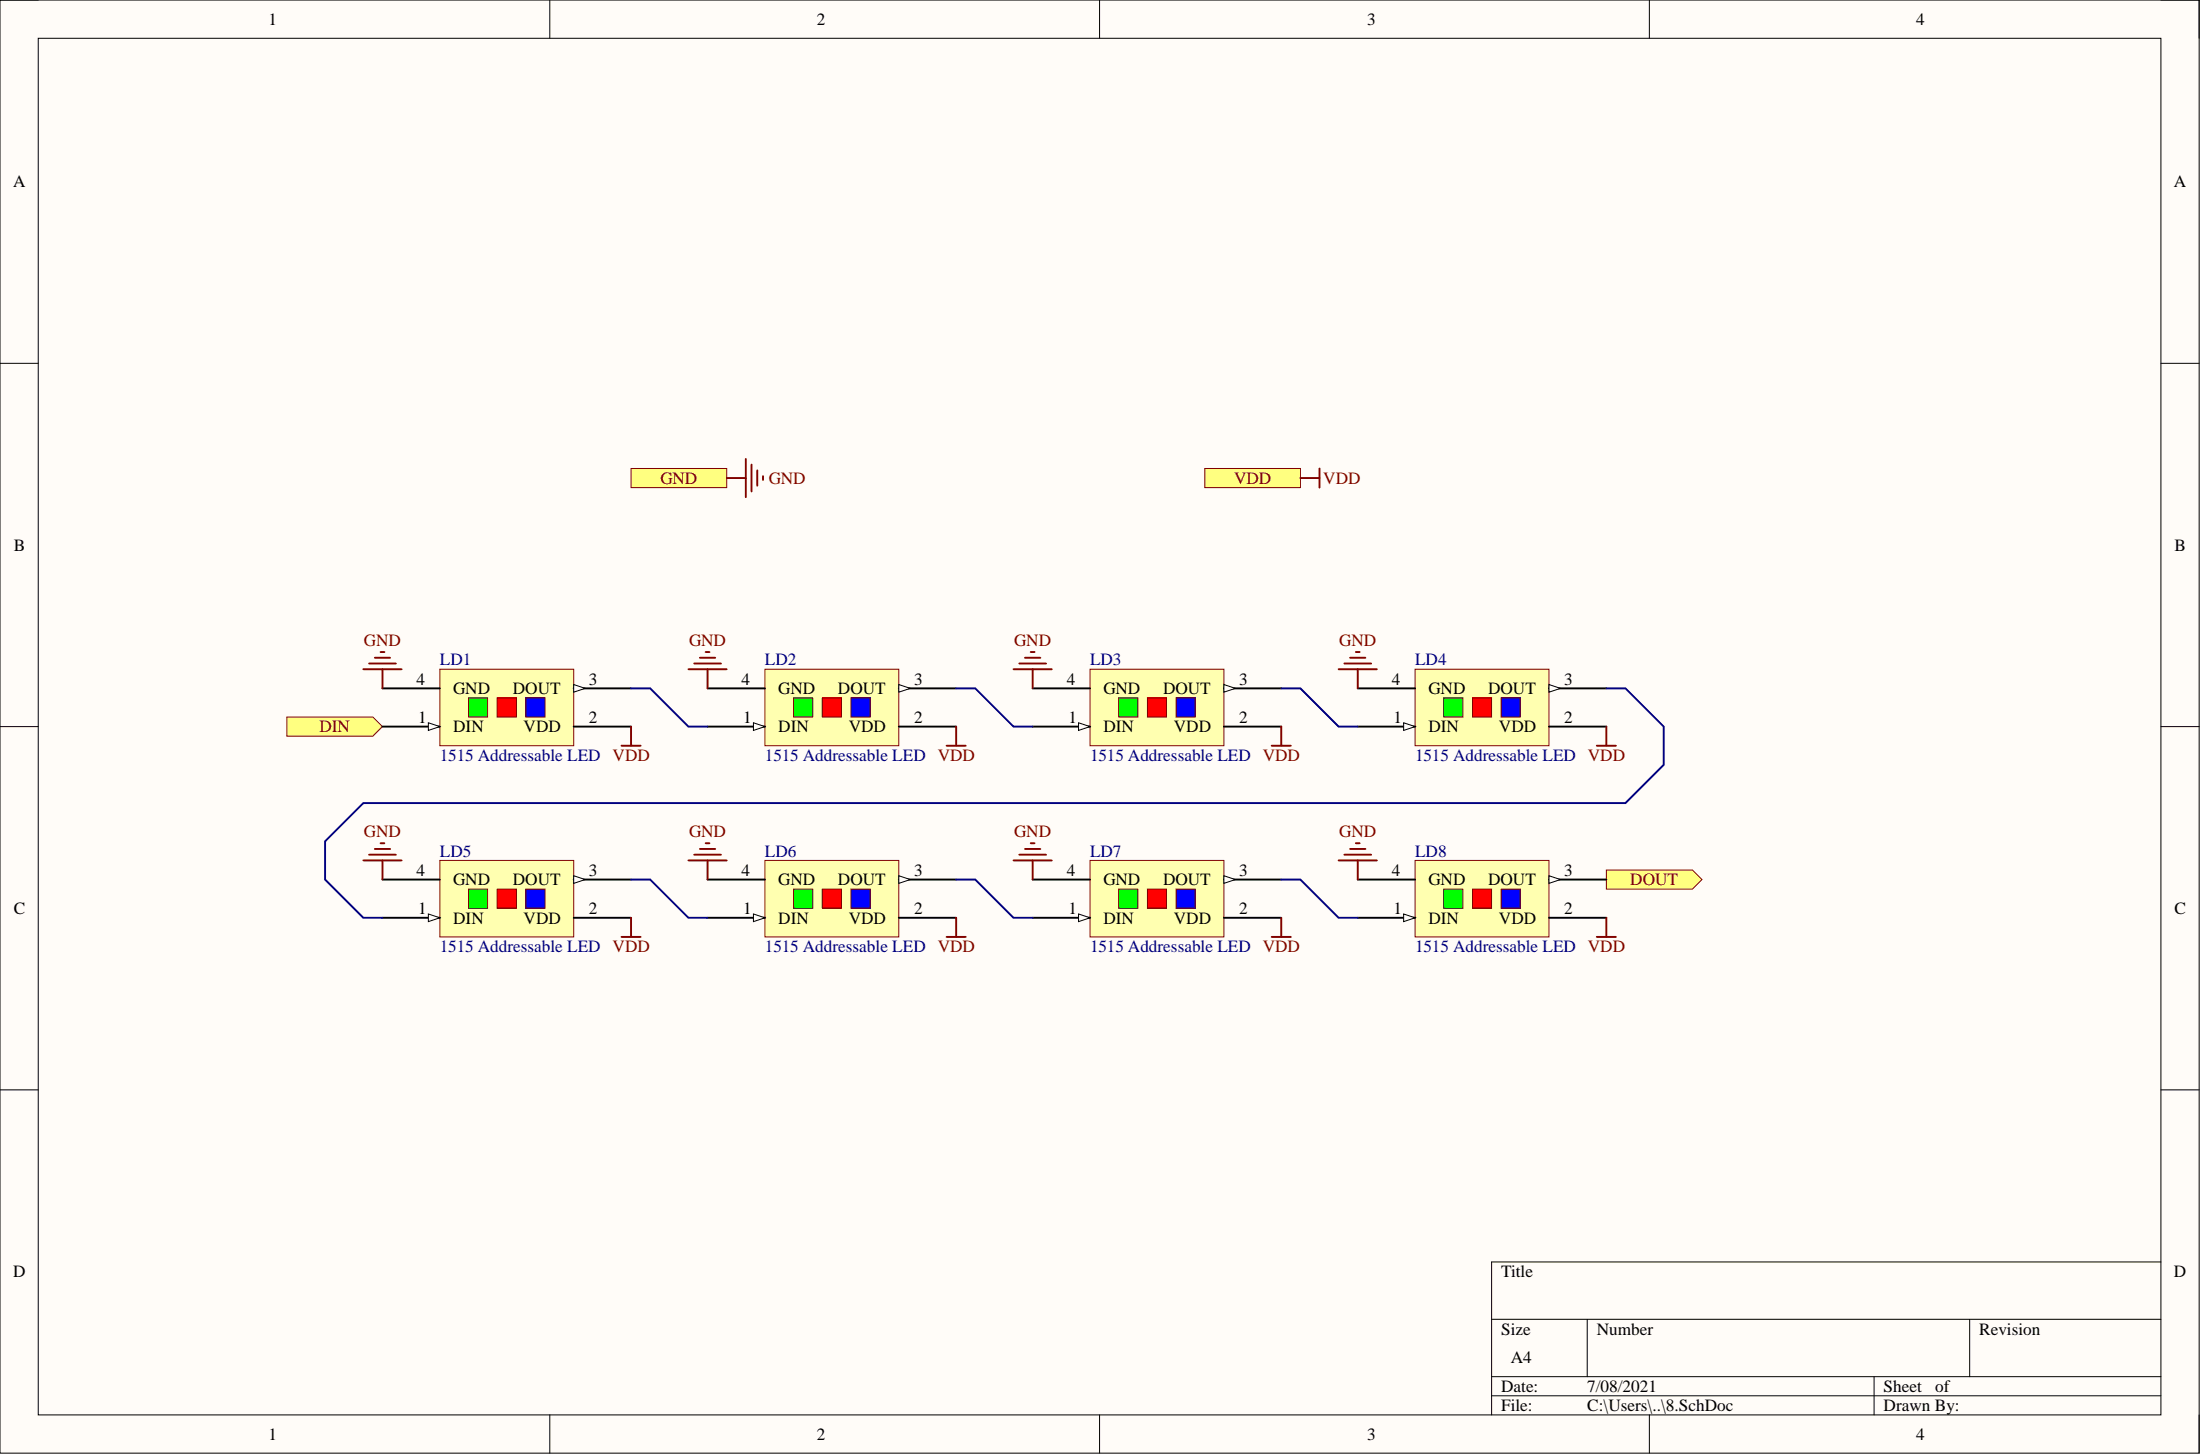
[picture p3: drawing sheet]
<svg xmlns="http://www.w3.org/2000/svg" width="292mm" height="193mm" viewBox="0 0 292 193" stroke-linecap="round" stroke-linejoin="round" font-family="sans-serif">
<path d="M0 0h292v192.9h-292z" fill-rule="evenodd" fill="#fffcf8"/>
<path d="M0 0h292v192.9h-292z" fill="none" stroke="#000" stroke-width=".13"/>
<path d="M5.1 5.1h281.8v182.7h-281.8z" fill-rule="evenodd" fill="#fffcf8"/>
<g fill="none" stroke="#000" stroke-width=".13">
<path d="M0 0h5.1M5.1 5.1h281.8v182.7h-281.8zM73 0v5.1M146 0v5.1M219 0v5.1M286.9 0h5.1v5.1M0 48.2h5.1M286.9 48.2h5.1M0 96.4h5.1M286.9 96.4h5.1M0 144.6h5.1M286.9 144.6h5.1"/>
<path d="M198 175.1h88.9M210.7 175.1v7.6M261.5 175.1v7.6M286.9 167.5h-88.9v20.3M73 187.8v5.1M146 187.8v5.1M198 182.7h88.9M198 185.2h88.9M219 187.8v5.1M248.8 182.7v5.1M292 187.8v5.1"/>
</g>
<path d="M38.1 95.2h11.4l1.3 1.2-1.3 1.3h-11.4z" fill-rule="evenodd" fill="#ffff80"/>
<path d="M38.1 95.2h11.4l1.3 1.2-1.3 1.3h-11.4z" fill="none" stroke="#800000" stroke-width=".13"/>
<path d="M160 62.2h12.7v2.5h-12.7z" fill-rule="evenodd" fill="#ffff80"/>
<path d="M160 62.2h12.7v2.5h-12.7z" fill="none" stroke="#800000" stroke-width=".13"/>
<path d="M213.3 115.5h11.4l1.3 1.2-1.3 1.3h-11.4z" fill-rule="evenodd" fill="#ffff80"/>
<path d="M213.3 115.5h11.4l1.3 1.2-1.3 1.3h-11.4z" fill="none" stroke="#800000" stroke-width=".13"/>
<path d="M83.8 62.2h12.7v2.5h-12.7z" fill-rule="evenodd" fill="#ffff80"/>
<path d="M83.8 62.2h12.7v2.5h-12.7z" fill="none" stroke="#800000" stroke-width=".13"/>
<path d="M58.4 88.8h17.8v10.2h-17.8z" fill-rule="evenodd" fill="#ffffb0"/>
<path d="M58.4 88.8h17.8v10.2h-17.8z" fill="none" stroke="#800000" stroke-width=".13"/>
<path d="M50.8 96.4h7.6" fill="none" stroke="#000" stroke-width=".25"/>
<path d="M56.9 95.9l1.5 .5-1.5 .5z" fill="#f8fcff"/>
<path d="M56.9 95.9l1.5 .5-1.5 .5z" fill="none" stroke="#000" stroke-width=".13"/>
<path d="M76.2 96.4h7.6M76.2 91.4h7.6" fill="none" stroke="#000" stroke-width=".25"/>
<path d="M76.2 90.8l1.5 .6-1.5 .5z" fill="#f8fcff"/>
<path d="M76.2 90.8l1.5 .6-1.5 .5z" fill="none" stroke="#000" stroke-width=".13"/>
<path d="M50.8 91.4h7.6" fill="none" stroke="#000" stroke-width=".25"/>
<path d="M62.2 92.6h2.5v2.6h-2.5z" fill-rule="evenodd" fill="#0f0"/>
<path d="M62.2 92.6h2.5v2.6h-2.5z" fill="none" stroke="#800000" stroke-width=".13"/>
<path d="M66 92.6h2.6v2.6h-2.6z" fill-rule="evenodd" fill="#f00"/>
<path d="M66 92.6h2.6v2.6h-2.6z" fill="none" stroke="#800000" stroke-width=".13"/>
<path d="M69.8 92.6h2.6v2.6h-2.6z" fill-rule="evenodd" fill="#00f"/>
<path d="M69.8 92.6h2.6v2.6h-2.6z" fill="none" stroke="#800000" stroke-width=".13"/>
<path d="M101.6 88.8h17.7v10.2h-17.7z" fill-rule="evenodd" fill="#ffffb0"/>
<path d="M101.6 88.8h17.7v10.2h-17.7z" fill="none" stroke="#800000" stroke-width=".13"/>
<path d="M93.9 96.4h7.7" fill="none" stroke="#000" stroke-width=".25"/>
<path d="M100 95.9l1.6 .5-1.6 .5z" fill="#f8fcff"/>
<path d="M100 95.9l1.6 .5-1.6 .5z" fill="none" stroke="#000" stroke-width=".13"/>
<path d="M119.3 96.4h7.7M119.3 91.4h7.7" fill="none" stroke="#000" stroke-width=".25"/>
<path d="M119.3 90.8l1.6 .6-1.6 .5z" fill="#f8fcff"/>
<path d="M119.3 90.8l1.6 .6-1.6 .5z" fill="none" stroke="#000" stroke-width=".13"/>
<path d="M93.9 91.4h7.7" fill="none" stroke="#000" stroke-width=".25"/>
<path d="M105.4 92.6h2.5v2.6h-2.5z" fill-rule="evenodd" fill="#0f0"/>
<path d="M105.4 92.6h2.5v2.6h-2.5z" fill="none" stroke="#800000" stroke-width=".13"/>
<path d="M109.2 92.6h2.5v2.6h-2.5z" fill-rule="evenodd" fill="#f00"/>
<path d="M109.2 92.6h2.5v2.6h-2.5z" fill="none" stroke="#800000" stroke-width=".13"/>
<path d="M113 92.6h2.5v2.6h-2.5z" fill-rule="evenodd" fill="#00f"/>
<path d="M113 92.6h2.5v2.6h-2.5z" fill="none" stroke="#800000" stroke-width=".13"/>
<path d="M144.7 88.8h17.8v10.2h-17.8z" fill-rule="evenodd" fill="#ffffb0"/>
<path d="M144.7 88.8h17.8v10.2h-17.8z" fill="none" stroke="#800000" stroke-width=".13"/>
<path d="M137.1 96.4h7.6" fill="none" stroke="#000" stroke-width=".25"/>
<path d="M143.2 95.9l1.5 .5-1.5 .5z" fill="#f8fcff"/>
<path d="M143.2 95.9l1.5 .5-1.5 .5z" fill="none" stroke="#000" stroke-width=".13"/>
<path d="M162.5 96.4h7.6M162.5 91.4h7.6" fill="none" stroke="#000" stroke-width=".25"/>
<path d="M162.5 90.8l1.5 .6-1.5 .5z" fill="#f8fcff"/>
<path d="M162.5 90.8l1.5 .6-1.5 .5z" fill="none" stroke="#000" stroke-width=".13"/>
<path d="M137.1 91.4h7.6" fill="none" stroke="#000" stroke-width=".25"/>
<path d="M148.5 92.6h2.6v2.6h-2.6z" fill-rule="evenodd" fill="#0f0"/>
<path d="M148.5 92.6h2.6v2.6h-2.6z" fill="none" stroke="#800000" stroke-width=".13"/>
<path d="M152.3 92.6h2.6v2.6h-2.6z" fill-rule="evenodd" fill="#f00"/>
<path d="M152.3 92.6h2.6v2.6h-2.6z" fill="none" stroke="#800000" stroke-width=".13"/>
<path d="M156.2 92.6h2.5v2.6h-2.5z" fill-rule="evenodd" fill="#00f"/>
<path d="M156.2 92.6h2.5v2.6h-2.5z" fill="none" stroke="#800000" stroke-width=".13"/>
<path d="M187.9 88.8h17.8v10.2h-17.8z" fill-rule="evenodd" fill="#ffffb0"/>
<path d="M187.9 88.8h17.8v10.2h-17.8z" fill="none" stroke="#800000" stroke-width=".13"/>
<path d="M180.3 96.4h7.6" fill="none" stroke="#000" stroke-width=".25"/>
<path d="M186.4 95.9l1.5 .5-1.5 .5z" fill="#f8fcff"/>
<path d="M186.4 95.9l1.5 .5-1.5 .5z" fill="none" stroke="#000" stroke-width=".13"/>
<path d="M205.7 96.4h7.6M205.7 91.4h7.6" fill="none" stroke="#000" stroke-width=".25"/>
<path d="M205.7 90.8l1.5 .6-1.5 .5z" fill="#f8fcff"/>
<path d="M205.7 90.8l1.5 .6-1.5 .5z" fill="none" stroke="#000" stroke-width=".13"/>
<path d="M180.3 91.4h7.6" fill="none" stroke="#000" stroke-width=".25"/>
<path d="M191.7 92.6h2.5v2.6h-2.5z" fill-rule="evenodd" fill="#0f0"/>
<path d="M191.7 92.6h2.5v2.6h-2.5z" fill="none" stroke="#800000" stroke-width=".13"/>
<path d="M195.5 92.6h2.5v2.6h-2.5z" fill-rule="evenodd" fill="#f00"/>
<path d="M195.5 92.6h2.5v2.6h-2.5z" fill="none" stroke="#800000" stroke-width=".13"/>
<path d="M199.3 92.6h2.6v2.6h-2.6z" fill-rule="evenodd" fill="#00f"/>
<path d="M199.3 92.6h2.6v2.6h-2.6z" fill="none" stroke="#800000" stroke-width=".13"/>
<path d="M58.4 114.2h17.8v10.1h-17.8z" fill-rule="evenodd" fill="#ffffb0"/>
<path d="M58.4 114.2h17.8v10.1h-17.8z" fill="none" stroke="#800000" stroke-width=".13"/>
<path d="M50.8 121.8h7.6" fill="none" stroke="#000" stroke-width=".25"/>
<path d="M56.9 121.3l1.5 .5-1.5 .5z" fill="#f8fcff"/>
<path d="M56.9 121.3l1.5 .5-1.5 .5z" fill="none" stroke="#000" stroke-width=".13"/>
<path d="M76.2 116.7h7.6M76.2 121.8h7.6" fill="none" stroke="#000" stroke-width=".25"/>
<path d="M76.2 116.2l1.5 .5-1.5 .5z" fill="#f8fcff"/>
<path d="M76.2 116.2l1.5 .5-1.5 .5z" fill="none" stroke="#000" stroke-width=".13"/>
<path d="M50.8 116.7h7.6" fill="none" stroke="#000" stroke-width=".25"/>
<path d="M62.2 118h2.5v2.5h-2.5z" fill-rule="evenodd" fill="#0f0"/>
<path d="M62.2 118h2.5v2.5h-2.5z" fill="none" stroke="#800000" stroke-width=".13"/>
<path d="M66 118h2.6v2.5h-2.6z" fill-rule="evenodd" fill="#f00"/>
<path d="M66 118h2.6v2.5h-2.6z" fill="none" stroke="#800000" stroke-width=".13"/>
<path d="M69.8 118h2.6v2.5h-2.6z" fill-rule="evenodd" fill="#00f"/>
<path d="M69.8 118h2.6v2.5h-2.6z" fill="none" stroke="#800000" stroke-width=".13"/>
<path d="M101.6 114.2h17.7v10.1h-17.7z" fill-rule="evenodd" fill="#ffffb0"/>
<path d="M101.6 114.2h17.7v10.1h-17.7z" fill="none" stroke="#800000" stroke-width=".13"/>
<path d="M93.9 121.8h7.7" fill="none" stroke="#000" stroke-width=".25"/>
<path d="M100 121.3l1.6 .5-1.6 .5z" fill="#f8fcff"/>
<path d="M100 121.3l1.6 .5-1.6 .5z" fill="none" stroke="#000" stroke-width=".13"/>
<path d="M119.3 116.7h7.7M119.3 121.8h7.7" fill="none" stroke="#000" stroke-width=".25"/>
<path d="M119.3 116.2l1.6 .5-1.6 .5z" fill="#f8fcff"/>
<path d="M119.3 116.2l1.6 .5-1.6 .5z" fill="none" stroke="#000" stroke-width=".13"/>
<path d="M93.9 116.7h7.7" fill="none" stroke="#000" stroke-width=".25"/>
<path d="M105.4 118h2.5v2.5h-2.5z" fill-rule="evenodd" fill="#0f0"/>
<path d="M105.4 118h2.5v2.5h-2.5z" fill="none" stroke="#800000" stroke-width=".13"/>
<path d="M109.2 118h2.5v2.5h-2.5z" fill-rule="evenodd" fill="#f00"/>
<path d="M109.2 118h2.5v2.5h-2.5z" fill="none" stroke="#800000" stroke-width=".13"/>
<path d="M113 118h2.5v2.5h-2.5z" fill-rule="evenodd" fill="#00f"/>
<path d="M113 118h2.5v2.5h-2.5z" fill="none" stroke="#800000" stroke-width=".13"/>
<path d="M144.7 114.2h17.8v10.1h-17.8z" fill-rule="evenodd" fill="#ffffb0"/>
<path d="M144.7 114.2h17.8v10.1h-17.8z" fill="none" stroke="#800000" stroke-width=".13"/>
<path d="M137.1 121.8h7.6" fill="none" stroke="#000" stroke-width=".25"/>
<path d="M143.2 121.3l1.5 .5-1.5 .5z" fill="#f8fcff"/>
<path d="M143.2 121.3l1.5 .5-1.5 .5z" fill="none" stroke="#000" stroke-width=".13"/>
<path d="M162.5 116.7h7.6M162.5 121.8h7.6" fill="none" stroke="#000" stroke-width=".25"/>
<path d="M162.5 116.2l1.5 .5-1.5 .5z" fill="#f8fcff"/>
<path d="M162.5 116.2l1.5 .5-1.5 .5z" fill="none" stroke="#000" stroke-width=".13"/>
<path d="M137.1 116.7h7.6" fill="none" stroke="#000" stroke-width=".25"/>
<path d="M148.5 118h2.6v2.5h-2.6z" fill-rule="evenodd" fill="#0f0"/>
<path d="M148.5 118h2.6v2.5h-2.6z" fill="none" stroke="#800000" stroke-width=".13"/>
<path d="M152.3 118h2.6v2.5h-2.6z" fill-rule="evenodd" fill="#f00"/>
<path d="M152.3 118h2.6v2.5h-2.6z" fill="none" stroke="#800000" stroke-width=".13"/>
<path d="M156.2 118h2.5v2.5h-2.5z" fill-rule="evenodd" fill="#00f"/>
<path d="M156.2 118h2.5v2.5h-2.5z" fill="none" stroke="#800000" stroke-width=".13"/>
<path d="M187.9 114.2h17.8v10.1h-17.8z" fill-rule="evenodd" fill="#ffffb0"/>
<path d="M187.9 114.2h17.8v10.1h-17.8z" fill="none" stroke="#800000" stroke-width=".13"/>
<path d="M180.3 121.8h7.6" fill="none" stroke="#000" stroke-width=".25"/>
<path d="M186.4 121.3l1.5 .5-1.5 .5z" fill="#f8fcff"/>
<path d="M186.4 121.3l1.5 .5-1.5 .5z" fill="none" stroke="#000" stroke-width=".13"/>
<path d="M205.7 116.7h7.6M205.7 121.8h7.6" fill="none" stroke="#000" stroke-width=".25"/>
<path d="M205.7 116.2l1.5 .5-1.5 .5z" fill="#f8fcff"/>
<path d="M205.7 116.2l1.5 .5-1.5 .5z" fill="none" stroke="#000" stroke-width=".13"/>
<path d="M180.3 116.7h7.6" fill="none" stroke="#000" stroke-width=".25"/>
<path d="M191.7 118h2.5v2.5h-2.5z" fill-rule="evenodd" fill="#0f0"/>
<path d="M191.7 118h2.5v2.5h-2.5z" fill="none" stroke="#800000" stroke-width=".13"/>
<path d="M195.5 118h2.5v2.5h-2.5z" fill-rule="evenodd" fill="#f00"/>
<path d="M195.5 118h2.5v2.5h-2.5z" fill="none" stroke="#800000" stroke-width=".13"/>
<path d="M199.3 118h2.6v2.5h-2.6z" fill-rule="evenodd" fill="#00f"/>
<path d="M199.3 118h2.6v2.5h-2.6z" fill="none" stroke="#800000" stroke-width=".13"/>
<path d="M83.8 91.4h2.5l5.1 5h2.5M127 91.4h2.5l5.1 5h2.5M170.1 91.4h2.6l5 5h2.6M213.3 91.4h2.5l5.1 5v5.1l-5.1 5.1h-167.6l-5 5.1v5l5 5.1h2.6M83.8 116.7h2.5l5.1 5.1h2.5M127 116.7h2.5l5.1 5.1h2.5M170.1 116.7h2.6l5 5.1h2.6" fill="none" stroke="#000080" stroke-width=".25"/>
<g fill="none" stroke="#800000" stroke-width=".25">
<path d="M96.5 63.4h2.5M99 60.9v5.1M99.8 61.7v3.5M100.5 62.4v2.1M101.3 63.2v.5M172.7 63.4h2.5M175.2 62.2v2.5M48.2 88.8h5.1M49 88.1h3.6M49.8 87.3h2M50.5 86.5h.5M50.8 88.8v2.6"/>
<path d="M82.5 99h2.6M83.8 96.4v2.6M91.4 88.8h5.1M92.2 88.1h3.5M92.9 87.3h2.1M93.7 86.5h.5M93.9 88.8v2.6M125.7 99h2.5M127 96.4v2.6M134.6 88.8h5M135.3 88.1h3.6M136.1 87.3h2"/>
<path d="M136.9 86.5h.5M137.1 88.8v2.6M168.8 99h2.6M170.1 96.4v2.6M177.7 88.8h5.1M178.5 88.1h3.5M179.3 87.3h2M180 86.5h.5M180.3 88.8v2.6M212 99h2.5M213.3 96.4v2.6M48.2 114.2h5.1"/>
<path d="M49 113.4h3.6M49.8 112.7h2M50.5 111.9h.5M50.8 114.2v2.5M91.4 114.2h5.1M92.2 113.4h3.5M92.9 112.7h2.1M93.7 111.9h.5M93.9 114.2v2.5M134.6 114.2h5M135.3 113.4h3.6M136.1 112.7h2"/>
<path d="M136.9 111.9h.5M137.1 114.2v2.5M177.7 114.2h5.1M178.5 113.4h3.5M179.3 112.7h2M180 111.9h.5M180.3 114.2v2.5M82.5 124.3h2.6M83.8 121.8v2.5M125.7 124.3h2.5M127 121.8v2.5M168.8 124.3h2.6"/>
<path d="M170.1 121.8v2.5M212 124.3h2.5M213.3 121.8v2.5"/>
</g>
<g font-size="2.3">
<text x="35.6" y="3.3">1</text>
<text x="108.5" y="3.3">2</text>
<text x="181.5" y="3.3">3</text>
<text x="254.4" y="3.3">4</text>
<text x="1.7" y="24.9">A</text>
<text x="288.6" y="24.9">A</text>
<text x="1.8" y="73.1">B</text>
<text x="288.7" y="73.1">B</text>
<text x="55.3" y="90.8">4</text>
<text x="55.5" y="95.9">1</text>
<text x="60.2" y="92.1">GND</text>
<text x="68.1" y="92.1">DOUT</text>
<text x="78.2" y="95.9">2</text>
<text x="78.2" y="90.8">3</text>
<text x="98.5" y="90.8">4</text>
<text x="98.7" y="95.9">1</text>
<text x="103.3" y="92.1">GND</text>
<text x="111.3" y="92.1">DOUT</text>
<text x="121.4" y="95.9">2</text>
<text x="121.4" y="90.8">3</text>
<text x="141.6" y="90.8">4</text>
<text x="141.8" y="95.9">1</text>
<text x="146.5" y="92.1">GND</text>
<text x="154.4" y="92.1">DOUT</text>
<text x="164.5" y="95.9">2</text>
<text x="164.5" y="90.8">3</text>
<text x="184.8" y="90.8">4</text>
<text x="185" y="95.9">1</text>
<text x="189.7" y="92.1">GND</text>
<text x="197.6" y="92.1">DOUT</text>
<text x="207.7" y="95.9">2</text>
<text x="207.7" y="90.8">3</text>
<text x="60.2" y="97.2">DIN</text>
<text x="69.5" y="97.2">VDD</text>
<text x="103.3" y="97.2">DIN</text>
<text x="112.7" y="97.2">VDD</text>
<text x="146.5" y="97.2">DIN</text>
<text x="155.9" y="97.2">VDD</text>
<text x="189.7" y="97.2">DIN</text>
<text x="199" y="97.2">VDD</text>
<text x="55.3" y="116.2">4</text>
<text x="60.2" y="117.5">GND</text>
<text x="68.1" y="117.5">DOUT</text>
<text x="78.2" y="116.2">3</text>
<text x="98.5" y="116.2">4</text>
<text x="103.3" y="117.5">GND</text>
<text x="111.3" y="117.5">DOUT</text>
<text x="121.4" y="116.2">3</text>
<text x="141.6" y="116.2">4</text>
<text x="146.5" y="117.5">GND</text>
<text x="154.4" y="117.5">DOUT</text>
<text x="164.5" y="116.2">3</text>
<text x="184.8" y="116.2">4</text>
<text x="189.7" y="117.5">GND</text>
<text x="197.6" y="117.5">DOUT</text>
<text x="207.7" y="116.2">3</text>
<text x="1.8" y="121.3">C</text>
<text x="55.5" y="121.3">1</text>
<text x="60.2" y="122.6">DIN</text>
<text x="69.5" y="122.6">VDD</text>
<text x="78.2" y="121.3">2</text>
<text x="98.7" y="121.3">1</text>
<text x="103.3" y="122.6">DIN</text>
<text x="112.7" y="122.6">VDD</text>
<text x="121.4" y="121.3">2</text>
<text x="141.8" y="121.3">1</text>
<text x="146.5" y="122.6">DIN</text>
<text x="155.9" y="122.6">VDD</text>
<text x="164.5" y="121.3">2</text>
<text x="185" y="121.3">1</text>
<text x="189.7" y="122.6">DIN</text>
<text x="199" y="122.6">VDD</text>
<text x="207.7" y="121.3">2</text>
<text x="288.7" y="121.3">C</text>
<text x="1.7" y="169.5">D</text>
<text x="199.3" y="169.5">Title</text>
<text x="288.6" y="169.5">D</text>
<text x="199.3" y="177.1">Size</text>
<text x="212" y="177.1">Number</text>
<text x="262.8" y="177.1">Revision</text>
<text x="199.3" y="184.7">Date:</text>
<text x="200.6" y="180.9">A4</text>
<text x="210.7" y="184.7">7/08/2021</text>
<text x="250.1" y="184.7">Sheet</text>
<text x="256.9" y="184.7">of</text>
<text x="35.6" y="191.1">1</text>
<text x="108.5" y="191.1">2</text>
<text x="181.5" y="191.1">3</text>
<text x="199.3" y="187.3">File:</text>
<text x="210.7" y="187.3">C:\Users\..\8.SchDoc</text>
<text x="250.1" y="187.3">Drawn By:</text>
<text x="254.4" y="191.1">4</text>
</g>
<g font-size="2.3" fill="#800000">
<text x="87.7" y="64.2">GND</text>
<text x="102.1" y="64.2">GND</text>
<text x="163.9" y="64.2">VDD</text>
<text x="175.7" y="64.2">VDD</text>
<text x="48.3" y="85.8">GND</text>
<text x="91.5" y="85.8">GND</text>
<text x="134.7" y="85.8">GND</text>
<text x="177.8" y="85.8">GND</text>
<text x="42.4" y="97.2">DIN</text>
<text x="48.3" y="111.1">GND</text>
<text x="91.5" y="111.1">GND</text>
<text x="134.7" y="111.1">GND</text>
<text x="177.8" y="111.1">GND</text>
<text x="216.5" y="117.5">DOUT</text>
</g>
<g font-size="2.3" fill="#000080">
<text x="58.4" y="88.3">LD1</text>
<text x="101.6" y="88.3">LD2</text>
<text x="144.7" y="88.3">LD3</text>
<text x="187.9" y="88.3">LD4</text>
<text x="58.4" y="101">1515 Addressable LED VDD</text>
<text x="101.6" y="101">1515 Addressable LED VDD</text>
<text x="144.7" y="101">1515 Addressable LED VDD</text>
<text x="187.9" y="101">1515 Addressable LED VDD</text>
<text x="58.4" y="113.7">LD5</text>
<text x="101.6" y="113.7">LD6</text>
<text x="144.7" y="113.7">LD7</text>
<text x="187.9" y="113.7">LD8</text>
<text x="58.4" y="126.4">1515 Addressable LED VDD</text>
<text x="101.6" y="126.4">1515 Addressable LED VDD</text>
<text x="144.7" y="126.4">1515 Addressable LED VDD</text>
<text x="187.9" y="126.4">1515 Addressable LED VDD</text>
</g>
</svg>
